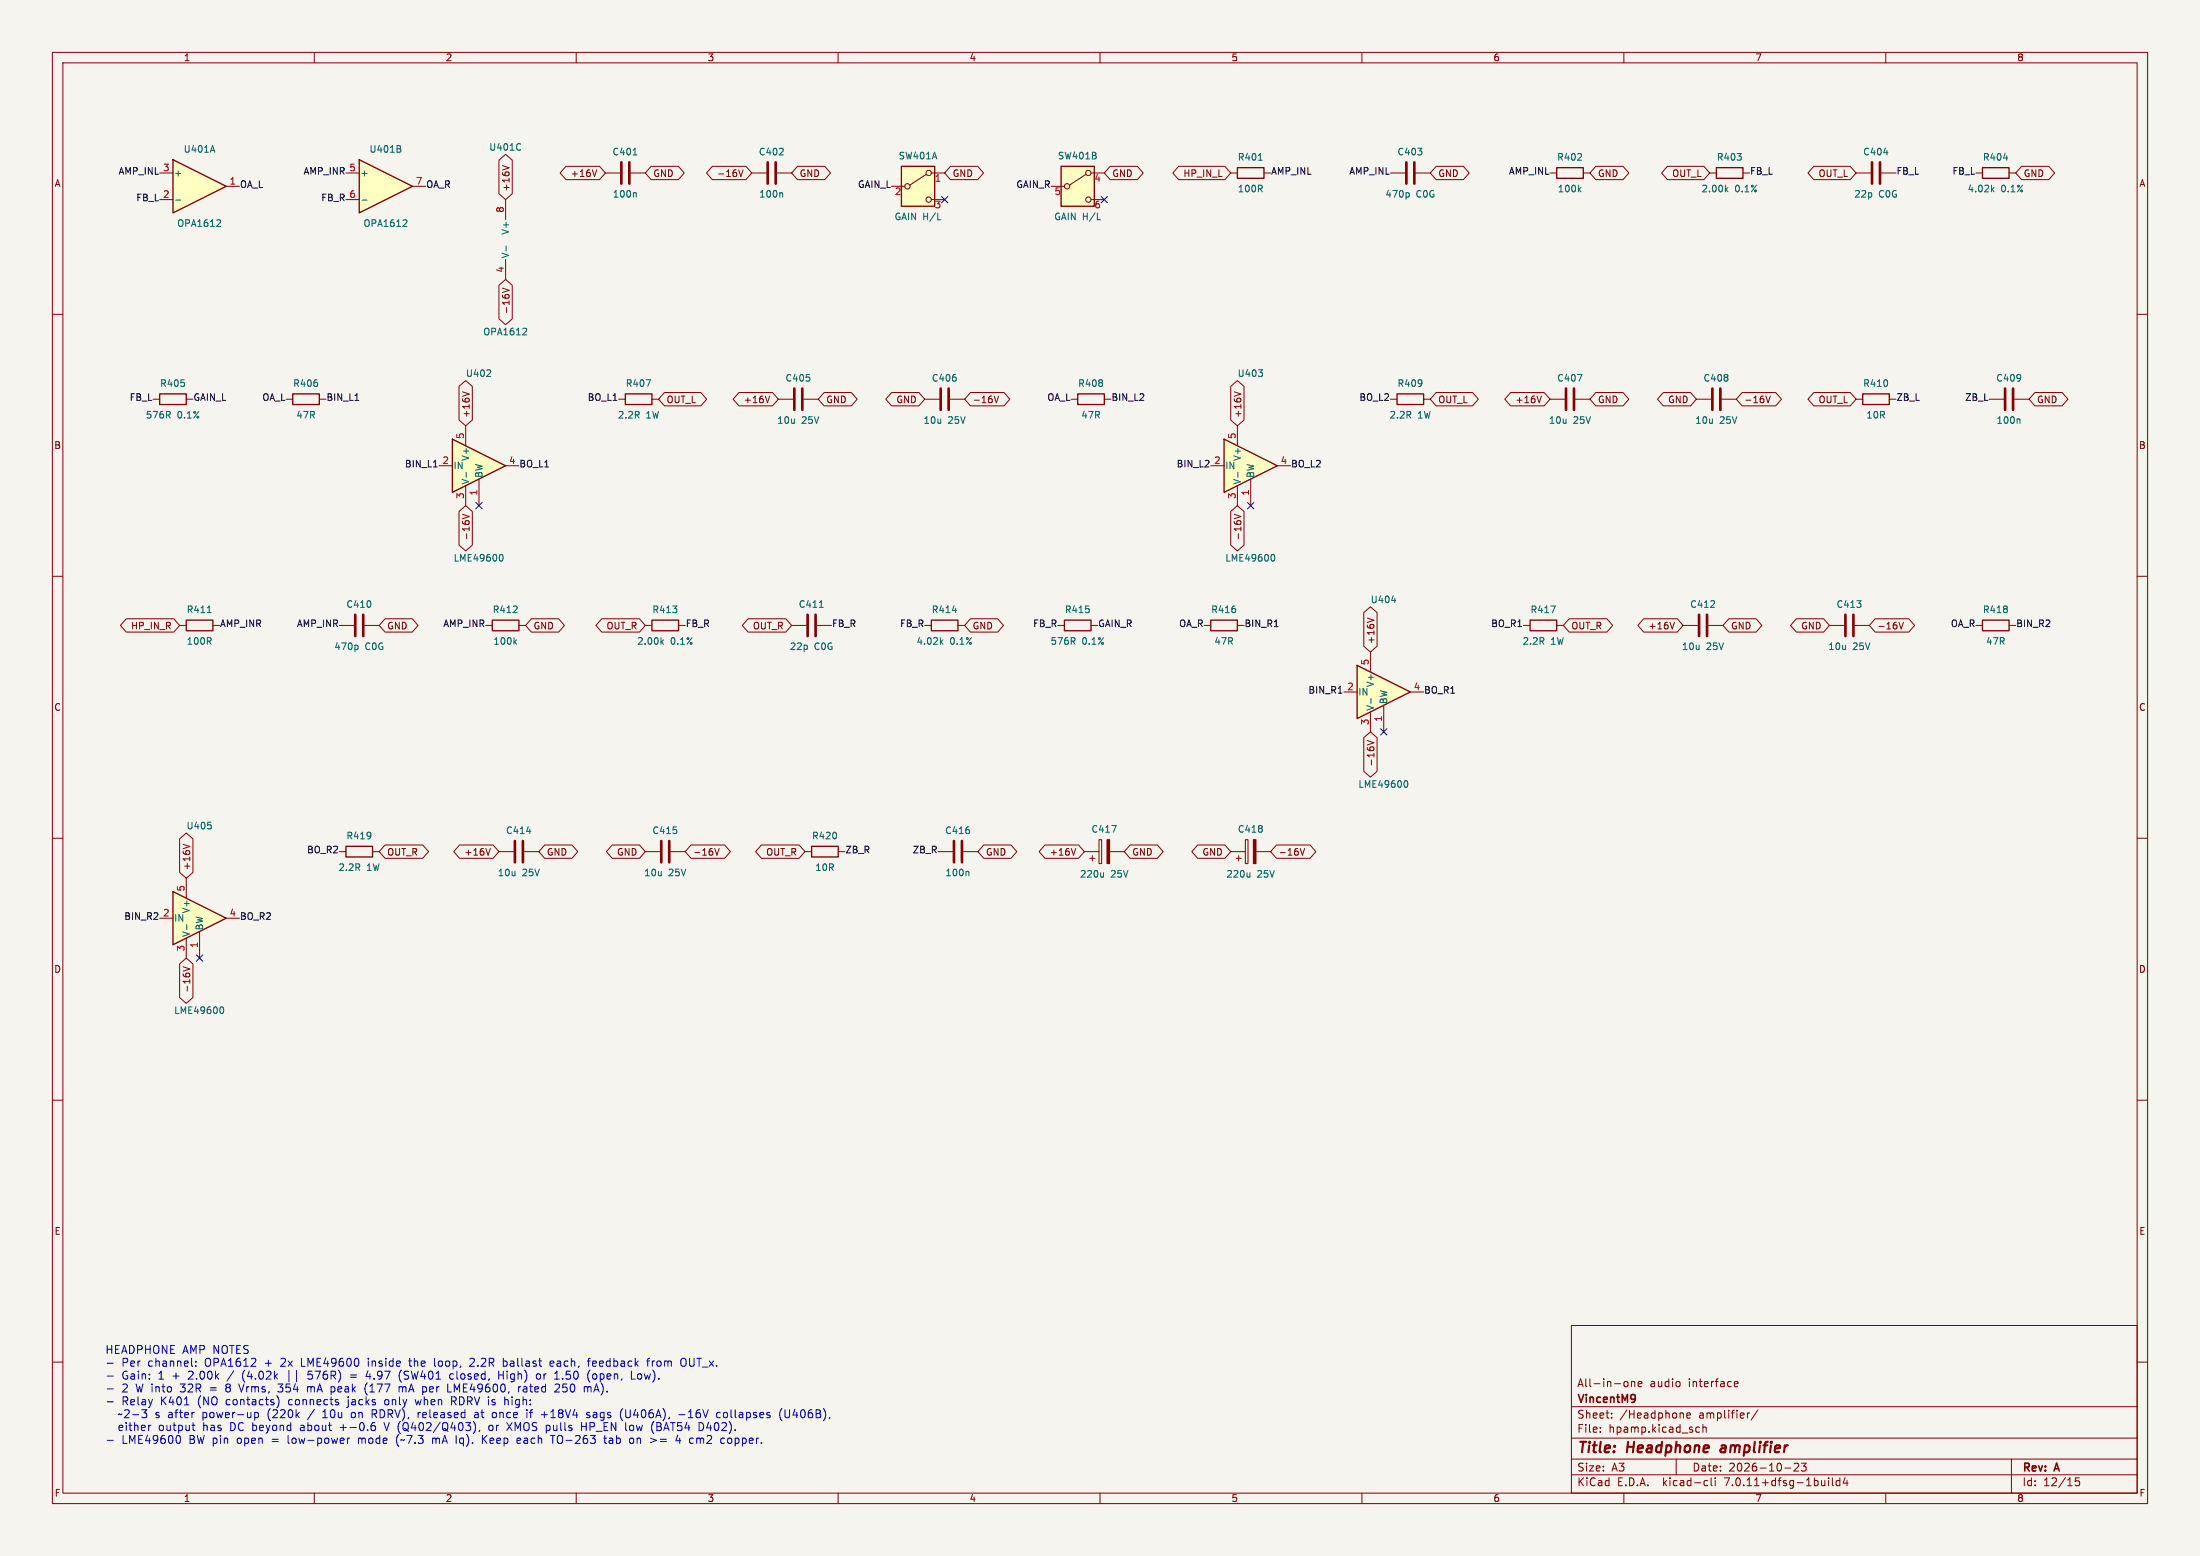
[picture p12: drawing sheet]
<svg xmlns="http://www.w3.org/2000/svg" width="420mm" height="297mm" viewBox="0 0 420 297" stroke-linecap="round" stroke-linejoin="round" font-family="sans-serif">
<path d="M0 0h420v297h-420z" fill="#f5f4ef" stroke="#f5f4ef" stroke-width=".19"/>
<g fill="none" stroke="#840000" stroke-width=".19">
<path d="M10 10h400v277h-400zM12 12h396v273h-396zM60 10v2M110 10v2M160 10v2M210 10v2M260 10v2M310 10v2M360 10v2M170.2 35.6h2.5M176.8 33.3l-3.1 2M177.8 33h2.5"/>
<path d="M177.8 38.1h2.5M200.7 35.6h2.5M207.3 33.3l-3.1 2M208.3 33h2.5M208.3 38.1h2.5M10 60h2M408 60h2M118.1 76.2h1.3M124.5 76.2h1.2M10 110h2M321.3 119.4h2.8M326.1 119.4h2.8"/>
<path d="M408 110h2M10 160h2M408 160h2M153.7 162.6h1.2M160 162.6h1.3M10 210h2M408 210h2M10 260h2M300 253h108v32h-108zM408 260h2M300 278.5h108M300 274.5h108"/>
<path d="M300 268.5h108M305.5 273.2v.2M305.5 272.5v.1M307.7 270.5v.2M307.7 269.8v.1M310.3 263.7l.4 .1 .1 .2-.1 .5-.4 .2M311.4 263.8l.3-.1 .3 .1 .1 .9M311.4 263.7v1M312.7 264.2l.7-.2v-.2l-.5-.1-.2 .2 .1 .7h.6M320 278.5v3M320.7 263.8v.7M321.2 269.7l.2 .2v.8"/>
<path d="M322 270.2l.7-.2v-.2l-.5-.1-.2 .2 .1 .7h.6M323.9 273.3h.5M323.9 272.5h.5M325.1 272.5l.2-.1 .4 .1v.9M325.1 271.9v1.5M331.1 264.2l.7-.2-.1-.2-.4-.1-.2 .2 .1 .7h.5M334 269.7l-.3 .1-.1 .2M335.6 269.1l-1.3 1.9M342.5 279.4l.6-.1 .2 .1 .1 .3-1 1.1h1M343.9 279.3h.9l-.5 .6 .4 .1v.6l-.2 .2-.6-.2M384 278.5v6.5M60 285v2"/>
<path d="M110 285v2M160 285v2M210 285v2M260 285v2M300 281.5h108M310 285v2M325.6 282.6l.4 .1M326 283.5l-.4 .1M326.7 282.1v1.3l.2 .2M327.4 282.1v.1M327.4 282.6v1M340.7 280.2h1.2"/>
<path d="M349.1 282.1v.1M349.1 282.6v1M349.8 282.1v1.3l.2 .2M351.2 282.7l-.4-.1-.3 .3 .2 .6h.5M351.2 282.1v1.5M352.2 282l-.3 1.1h.9M352.6 282.6v1M360 285v2M396.9 282.1h-.7v.7l.2-.1h.5l.1 .2-.1 .5-.2 .2-.5-.2"/>
<circle cx="173.2" cy="35.6" r=".51"/>
<circle cx="177.3" cy="38.1" r=".51"/>
<circle cx="177.3" cy="33" r=".51"/>
<circle cx="203.7" cy="35.6" r=".51"/>
<circle cx="207.8" cy="33" r=".51"/>
<circle cx="207.8" cy="38.1" r=".51"/>
</g>
<path d="M328.6 276.5l-.2 .4 .3 .3" fill="none" stroke="#840000" stroke-width=".4"/>
<path d="M312 266.3h.1a1.27 1.27 0 0 1-.1 1.2M312.2 266.8l-.2 .2" fill="none" stroke="#840000" stroke-width=".3"/>
<path d="M324.4 117.3v4.1M325.9 117.3v4.1" fill="none" stroke="#840000" stroke-width=".51"/>
<path d="M172.1 31.8h6.3v7.6h-6.3zM202.6 31.8h6.3v7.6h-6.3zM119.4 75.2h5.1v2h-5.1zM154.9 161.5h5.1v2.1h-5.1z" fill="none" stroke="#840000" stroke-width=".25"/>
<path d="M179 42h.6M209.5 42h.6M123.3 72.5h.9l-.6 1.3" fill="none" stroke="#006464" stroke-width=".19"/>
<g fill="#ffffc2" stroke="#ffffc2" stroke-width=".19">
<path d="M172.1 31.8h6.3v7.6h-6.3z"/>
<path d="M202.6 31.8h6.3v7.6h-6.3z"/>
</g>
<path d="M233.7 83.8l10.1 5.1-10.1 5.1z" fill="#ffffc2"/>
<path d="M266.7 75.2h5.1v2h-5.1zM233.7 83.8l10.1 5.1-10.1 5.1zM292.1 118.4h5.1v2h-5.1zM378.5 118.4h5v2h-5z" fill="none" stroke="#840000" stroke-width=".25"/>
<g fill="none" stroke="#840000" stroke-width=".19">
<path d="M354.3 33h2.8M359.2 33h2.7M265.4 76.2h1.3M271.8 76.2h1.2M231.1 88.9h2.6M236.2 81.3v3.8M236.2 92.7v3.8M238.8 91.4v5.1M243.8 88.9h2.6M290.8 119.4h1.3M297.2 119.4h1.2M349.2 119.4h2.8"/>
<path d="M354.1 119.4h2.8M377.2 119.4h1.3M383.5 119.4h1.3M95.2 162.6h2.8M100.1 162.6h2.8"/>
</g>
<path d="M359.6 29.1h.8M240.2 70.6h.8l-.4 .5M240.9 71.2v.5M236.3 90.1v1M242.8 105.9l.1-.1a.68 .68 0 0 1 .5 .7 .68 .68 0 0 1-.5 .6l-.1-.1M296.1 115.7h.8l-.5 1.2M100.5 158.7h.8" fill="none" stroke="#006464" stroke-width=".19"/>
<path d="M357.4 31v4.1M358.9 31v4.1M352.3 117.3v4.1M353.8 117.3v4.1M98.3 160.5v4.1M99.8 160.5v4.1" fill="none" stroke="#840000" stroke-width=".51"/>
<path d="M259.1 127l10.1 5.1-10.1 5.1z" fill="#ffffc2"/>
<path d="M236.2 32h5.1v2h-5.1zM297.2 32h5.1v2h-5.1zM327.7 32h5v2h-5zM378.5 32h5v2h-5zM30.5 75.2h5.1v2h-5.1zM55.9 75.2h5.1v2h-5.1zM205.7 75.2h5.1v2h-5.1zM355.6 75.2h5.1v2h-5.1zM35.6 118.4h5v2h-5zM231.1 118.4h5.1v2h-5.1zM259.1 127l10.1 5.1-10.1 5.1z" fill="none" stroke="#840000" stroke-width=".25"/>
<g fill="none" stroke="#840000" stroke-width=".19">
<path d="M234.9 33h1.3M241.3 33h1.3M265.4 33h2.8M270.3 33h2.7M295.9 33h1.3M302.3 33h1.2M326.4 33h1.3M332.7 33h1.3M377.2 33h1.3M383.5 33h1.3M29.2 76.2h1.3M35.6 76.2h1.2"/>
<path d="M54.6 76.2h1.3M61 76.2h1.2M204.5 76.2h1.2M210.8 76.2h1.3M295.9 76.2h2.8M300.7 76.2h2.8M323.8 76.2h2.8M328.7 76.2h2.8M354.3 76.2h1.3M360.7 76.2h1.2M379.7 76.2h2.8M384.6 76.2h2.7"/>
<path d="M34.3 119.4h1.3M40.6 119.4h1.3M229.9 119.4h1.2M236.2 119.4h1.3M256.5 132.1h2.6M261.6 124.5v3.8M261.6 135.9v3.8M264.2 134.6v5.1M269.2 132.1h2.6M207 162.6h2.8M208 163.8h1M208.5 163.3v1"/>
<path d="M209.8 160.3h.5v4.5h-.5zM211.8 162.6h2.8M234.9 162.6h2.8M236 163.8h1M236.5 163.3v1M237.7 160.3h.6v4.5h-.6zM239.8 162.6h2.8"/>
</g>
<g fill="none" stroke="#006464" stroke-width=".19">
<path d="M240.2 30.6h.8M268.8 36.8l.2 .2v.4l-.2 .2M301.4 36.1l.4 .5M301.8 35.8l-.5 .5M329.5 36.1l.4 .5M329.9 35.8l-.5 .5M380.3 36.1l.4 .5M380.7 35.8l-.5 .5M382.5 30.2h.8M301.1 71.5h.9l-.6 1.2M385.4 80l.2 .1v.7M39.6 116.9h.7"/>
<path d="M265.7 114.6h.8M261.7 133.3v1M212.2 157.6h.9l-.6 1.2M268.2 149.1l.1-.1a.68 .68 0 0 1 .5 .6 .68 .68 0 0 1-.5 .7l-.1-.1M210.7 166.6v.8M210.7 167.3l-.2 .1M238.6 166.6v.8M238.6 167.3l-.2 .1"/>
</g>
<path d="M268.5 31v4.1M270 31v4.1M299 74.2v4M300.5 74.2v4M326.9 74.2v4M328.4 74.2v4M382.8 74.2v4M384.3 74.2v4" fill="none" stroke="#840000" stroke-width=".51"/>
<g fill="#840000" stroke="#840000" stroke-width=".19">
<path d="M211.3 160.3h.5v4.5h-.5z"/>
<path d="M239.3 160.3h.5v4.5h-.5z"/>
</g>
<path d="M68.6 30.5l10.1 5.1-10.1 5z" fill="#ffffc2"/>
<path d="M68.6 30.5l10.1 5.1-10.1 5z" fill="none" stroke="#840000" stroke-width=".25"/>
<path d="M66 33h2.6M66 38.1h2.6M78.7 35.6h2.6" fill="none" stroke="#840000" stroke-width=".19"/>
<path d="M69.1 38.2h1M76.2 28.4l.3 .2v.3l-.2 .2M76.4 27.9l.1 .1-.1 .3M77.4 42l.3 .2-.1 .3-.7 .7h.8" fill="none" stroke="#006464" stroke-width=".19"/>
<path d="M33 30.5l10.2 5.1-10.2 5z" fill="#ffffc2"/>
<path d="M33 30.5l10.2 5.1-10.2 5zM94 118.4h5.1v2h-5.1z" fill="none" stroke="#840000" stroke-width=".25"/>
<g fill="none" stroke="#840000" stroke-width=".19">
<path d="M30.5 38.1h2.5M30.5 33h2.5M43.2 35.6h2.5M143.5 33h2.8M148.3 33h2.8M148.6 76.2h2.8M153.4 76.2h2.8M176.5 76.2h2.8M181.4 76.2h2.7M64.8 119.4h2.8M69.6 119.4h2.8M92.7 119.4h1.3"/>
<path d="M99.1 119.4h1.2"/>
</g>
<path d="M33.5 38.2h1M40.6 27.8l.4 1.3M149.2 36.8l.2 .2v.6M41.9 42l.2 .2v.3l-.8 .7h.8M68.1 123.1l.3 .3v.3l-.3 .3M98.2 122.5l.4 .5M98.6 122.1l-.5 .5" fill="none" stroke="#006464" stroke-width=".19"/>
<path d="M146.6 31v4.1M148.1 31v4.1M151.6 74.2v4M153.2 74.2v4M179.6 74.2v4M181.1 74.2v4M67.8 117.3v4.1M69.3 117.3v4.1" fill="none" stroke="#840000" stroke-width=".51"/>
<path d="M86.4 83.8l10.1 5.1-10.1 5.1z" fill="#ffffc2"/>
<path d="M86.4 83.8l10.1 5.1-10.1 5.1zM124.5 118.4h5v2h-5zM177.8 118.4h5.1v2h-5.1zM203.2 118.4h5.1v2h-5.1zM66 161.5h5.1v2.1h-5.1z" fill="none" stroke="#840000" stroke-width=".25"/>
<g fill="none" stroke="#840000" stroke-width=".19">
<path d="M96.5 38.1v3.8M115.6 33h2.8M120.4 33h2.8M96.5 49.5v3.8M83.8 88.9h2.6M88.9 81.3v3.8M88.9 92.7v3.8M91.4 91.4v5.1M96.5 88.9h2.6M123.2 119.4h1.3M129.5 119.4h1.3M151.1 119.4h2.8"/>
<path d="M156 119.4h2.7M176.5 119.4h1.3M182.9 119.4h1.2M201.9 119.4h1.3M208.3 119.4h1.2M64.8 162.6h1.2M71.1 162.6h1.3M123.2 162.6h2.8M128 162.6h2.8M179.1 162.6h2.8M183.9 162.6h2.8"/>
</g>
<g fill="none" stroke="#006464" stroke-width=".19">
<path d="M99.3 27.5h.1M99.4 28.6h-.1M120.9 29.6h.7M121.3 36.8l.2 .2v.6M96.6 46.9v1M92.9 71.9h.8M93.6 70.7v.4M100.3 62.6l.2 .3v.3l-.7 .7h.7M89 90.1v1M95.5 105.9l.1-.1a.68 .68 0 0 1 .5 .7 .68 .68 0 0 1-.5 .6l-.1-.1M156.4 115.9h.7M181.8 116.5h.8"/>
<path d="M126.3 122.5l.4 .5M126.7 122.1l-.5 .5M179.6 122.5l.4 .5M180 122.1l-.5 .5M184.8 166.3l.2 .2v.7"/>
</g>
<path d="M118.6 31v4.1M120.1 31v4.1M154.2 117.3v4.1M155.7 117.3v4.1M126.2 160.5v4.1M127.8 160.5v4.1M182.1 160.5v4.1M183.6 160.5v4.1" fill="none" stroke="#840000" stroke-width=".51"/>
<path d="M33 170.2l10.2 5.1-10.2 5z" fill="#ffffc2"/>
<path d="M33 170.2l10.2 5.1-10.2 5z" fill="none" stroke="#840000" stroke-width=".25"/>
<g fill="none" stroke="#840000" stroke-width=".19">
<path d="M95.2 30.6l1.3-1.1 1.3 1.1v6.4l-1.3 1.1-1.3-1.1zM95.9 31.6l1.3 .4M108 31.8h6.5l1.1 1.2-1.1 1.3h-6.5l-1.1-1.3zM113.9 32.4l-.4 1.3M124.3 31.8h5.2l1.1 1.2-1.1 1.3h-5.2l-1.1-1.3zM136 31.8h6.4l1.1 1.2-1.1 1.3h-6.4l-1.1-1.3zM141 32.4l.4 1.3 .5-1.3M152.2 31.8h5.2l1.2 1.2-1.2 1.3h-5.2l-1.1-1.3zM181.5 31.8h5.2l1.1 1.2-1.1 1.3h-5.2l-1.2-1.3zM211.9 31.8h5.2l1.1 1.2-1.1 1.3h-5.2l-1.1-1.3zM225 31.8h8.8l1.1 1.2-1.1 1.3h-8.8l-1.1-1.3zM274.2 31.8h5.2l1.1 1.2-1.1 1.3h-5.2l-1.2-1.3z"/>
<path d="M304.6 31.8h5.2l1.2 1.2-1.2 1.3h-5.2l-1.1-1.3zM318.3 31.8h7l1.1 1.2-1.1 1.3h-7l-1.1-1.3zM346.3 31.8h6.9l1.1 1.2-1.1 1.3h-6.9l-1.2-1.3zM385.9 31.8h5.2l1.1 1.2-1.1 1.3h-5.2l-1.1-1.3zM95.2 54.5l1.3-1.2 1.3 1.2v6.4l-1.3 1.1-1.3-1.1zM95.9 55l1.3 .4-1.3 .4M87.6 73.8l1.3-1.2 1.3 1.2v6.4l-1.3 1.1-1.3-1.1zM88.3 74.8l1.3 .4M126.8 74.9h7l1.1 1.3-1.1 1.3h-7l-1.1-1.3zM141.1 74.9h6.4l1.1 1.3-1.1 1.3h-6.4l-1.1-1.3zM146.9 75.6l-.4 1.3M157.3 74.9h5.2l1.1 1.3-1.1 1.3h-5.2l-1.1-1.3z"/>
<path d="M170.2 74.9h5.2l1.1 1.3-1.1 1.3h-5.2l-1.1-1.3zM185.3 74.9h6.4l1.1 1.3-1.1 1.3h-6.4l-1.2-1.3zM189.8 75.6l.4 1.3 .4-1.3M234.9 73.8l1.3-1.2 1.3 1.2v6.4l-1.3 1.1-1.3-1.1zM235.6 74.8l1.3 .4M274.2 74.9h6.9l1.1 1.3-1.1 1.3h-6.9l-1.2-1.3zM288.4 74.9h6.4l1.1 1.3-1.1 1.3h-6.4l-1.1-1.3zM294.3 75.6l-.5 1.3M304.6 74.9h5.2l1.2 1.3-1.2 1.3h-5.2l-1.1-1.3zM317.5 74.9h5.2l1.1 1.3-1.1 1.3h-5.2l-1.1-1.3zM332.6 74.9h6.4l1.1 1.3-1.1 1.3h-6.4l-1.1-1.3zM337.1 75.6l.4 1.3 .5-1.3"/>
<path d="M346.3 74.9h6.9l1.1 1.3-1.1 1.3h-6.9l-1.2-1.3zM388.5 74.9h5.2l1.1 1.3-1.1 1.3h-5.2l-1.2-1.3zM87.6 97.6l1.3-1.1 1.3 1.1v6.4l-1.3 1.2-1.3-1.2zM88.3 98.2l1.3 .4-1.3 .4M234.9 97.6l1.3-1.1 1.3 1.1v6.4l-1.3 1.2-1.3-1.2zM235.6 98.2l1.3 .4-1.3 .4M24.1 118.1h9.1l1.1 1.3-1.1 1.3h-9.1l-1.1-1.3zM73.5 118.1h5.2l1.1 1.3-1.1 1.3h-5.2l-1.1-1.3zM101.4 118.1h5.2l1.2 1.3-1.2 1.3h-5.2l-1.1-1.3zM114.9 118.1h7.2l1.1 1.3-1.1 1.3h-7.2l-1.1-1.3zM142.8 118.1h7.2l1.1 1.3-1.1 1.3h-7.2l-1.1-1.3zM185.3 118.1h5.2l1.1 1.3-1.1 1.3h-5.2l-1.2-1.3z"/>
<path d="M260.3 116.9l1.3-1.1 1.3 1.1v6.4l-1.3 1.2-1.3-1.2zM261 118l1.3 .4M299.6 118.1h7.2l1.1 1.3-1.1 1.3h-7.2l-1.2-1.3zM313.8 118.1h6.4l1.1 1.3-1.1 1.3h-6.4l-1.1-1.3zM319.7 118.8l-.5 1.3M330 118.1h5.2l1.2 1.3-1.2 1.3h-5.2l-1.1-1.3zM342.9 118.1h5.2l1.1 1.3-1.1 1.3h-5.2l-1.1-1.3zM358 118.1h6.4l1.1 1.3-1.1 1.3h-6.4l-1.1-1.3zM362.5 118.8l.4 1.3 .5-1.3M260.3 140.8l1.3-1.1 1.3 1.1v6.4l-1.3 1.1-1.3-1.1zM261 141.3l1.3 .5-1.3 .4M30.5 175.3h2.5"/>
<path d="M34.3 160.1l1.3-1.1 1.2 1.1v6.4l-1.2 1.1-1.3-1.1zM35 161.2l1.2 .4M35.6 167.6v3.9M35.6 179.1v3.8M38.1 177.8v5.1M43.2 175.3h2.5M73.5 161.3h7.2l1.1 1.3-1.1 1.2h-7.2l-1.1-1.2zM87.7 161.3h6.4l1.1 1.3-1.1 1.2h-6.4l-1.1-1.2zM93.6 162l-.4 1.2M104 161.3h5.2l1.1 1.3-1.1 1.2h-5.2l-1.1-1.2zM116.9 161.3h5.2l1.1 1.3-1.1 1.2h-5.2l-1.1-1.2zM131.9 161.3h6.4l1.1 1.3-1.1 1.2h-6.4l-1.1-1.2z"/>
<path d="M136.5 162l.4 1.2 .4-1.2M145.4 161.3h7.2l1.1 1.3-1.1 1.2h-7.2l-1.2-1.2zM187.8 161.3h5.2l1.1 1.3-1.1 1.2h-5.2l-1.1-1.2zM199.5 161.3h6.4l1.1 1.3-1.1 1.2h-6.4l-1.1-1.2zM205.4 162l-.5 1.2M215.7 161.3h5.2l1.2 1.3-1.2 1.2h-5.2l-1.1-1.2zM228.6 161.3h5.2l1.1 1.3-1.1 1.2h-5.2l-1.1-1.2zM243.7 161.3h6.4l1.1 1.3-1.1 1.2h-6.4l-1.1-1.2zM248.2 162l.4 1.2 .5-1.2M34.3 184l1.3-1.1 1.2 1.1v6.4l-1.2 1.1-1.3-1.1zM35 184.5l1.2 .5-1.2 .4"/>
</g>
<path d="M40.3 157.6v.5M35.7 176.5v1M42.2 192.3l.1-.1a.68 .68 0 0 1 .4 .6 .68 .68 0 0 1-.4 .7l-.1-.1" fill="none" stroke="#006464" stroke-width=".19"/>
<path d="M67.8 76.4h.7M82.8 89.1h.7M243.3 119.6h.7M255.5 132.3h.7" fill="none" stroke="#0f0f0f" stroke-width=".19"/>
<g fill="none" stroke="#0000c2" stroke-width=".19">
<path d="M37.4 259.8v.2M70.3 259.3v.1M70.3 259.8v1M78 259.8h.6M78.2 259.3l.1 1.4M82.9 259.3v1.3l.3 .2M90.3 259.3l-.6 .1M90.5 259.9l-.9 .9h1M96.1 259.8h.4l.2 .1M96.1 259.3v1.5M112.1 259.8h.6M112.7 259.3l-.4 .2v1.3"/>
<path d="M113.2 259.8v.9M123.4 259.8h.6M124 259.3l-.3 .2v1.3M124.5 259.8v1M124.7 259.8l-.2 .3M130 259.5a.51 .51 0 0 1 .6-.2 .51 .51 0 0 1 .4 .5v.5a.51 .51 0 0 1-.4 .5 .51 .51 0 0 1-.6-.2M20.5 260.2h1.1M20.5 262.7h1.1M20.5 265.1h1.1M20.5 267.6h1.1M20.5 274.9h1.1M27.9 269.7l.1 .3-.1 .5-.6 .1"/>
<path d="M28.7 272h.1M34.5 274.6l-.1 .6-.3 .3M35.2 268.2h.9M36.6 272h.6M36.9 273l.3 .1M37.4 260.6v.2M45.6 264.2l.5 1.5M48.6 269.6v1.5M49.2 269.7l.1 .2v.6l-.2 .1-.5-.1M52.8 266.4a1.75 1.75 0 0 1 0 2.3M53 264.2h1M53 265.6l.7 .1"/>
<path d="M57.4 272.6v.4M58.7 264.7v1M58.8 263.1l.2 .1M58.9 261.7l-.1 .7 .2-.1M59.1 264.7l-.4 .1M60 269l-1.3 2M61.6 270.6h.9M61.9 269.3l-.3 .2M64.6 267.7v.4M64.9 272.5h1.2M66.3 274.5v1M66.8 274.5l-.3 .1-.2 .2"/>
<path d="M66.9 262.4h1.2M66.9 262.9h1.2M67.2 269.7l-.1 .6 .1 .2 .4 .1M70.1 264a1.75 1.75 0 0 0 0 2.3M70.2 261.6l-.3 1.1h.9M71 269.1v1.5M71 269.9h.6M71.1 272.1l.5 .1 .1 .2-.1 .5-.5 .2M71.3 271.5h.3M71.4 269.9l.5 .7M73.3 271.5l.5 1.6M73.5 267.3v.7"/>
<path d="M75.8 274.4l-.1 .7 .2 .7M76.2 264.7v1M76.2 264.8l.4-.1 .3 .2M76.3 261.9a1.78 1.78 0 0 0 .3 1.9M76.9 264.9v.8M76.9 264.8v.1M79.2 267.1l.3 1.1M80.3 269.6l-.3 .1M82.6 274.5v1M82.7 274.6h-.1M85.5 265.7h.7M86 262.3l-.2 .2 .1 .6 .2 .1h.5"/>
<path d="M86.2 267.4h.6M86.8 266.6h-.6v1.6M90.6 271.6l.2 .7-.2 1.1M90.6 269.7h.6l.1 .9M91.3 270h-.5a.3 .3 0 0 0-.2 .3 .3 .3 0 0 0 .2 .3l.5-.1M91.6 273l-.2 .3M92.1 274v1.5M92.3 274.6l.7 .9M93 274l-.9 .9M94 272.1l-.4-.1-.3 .3 .1 .6 .2 .2 .4-.1M94.3 269.6l.3 .1 .2 .2-.1 .6-.4 .1M95.2 262.4h.9"/>
<path d="M95.2 261.7v1.5M96.1 261.7v1.5M96.6 267.1l-.2 .1M96.7 260.6l-.2 .2-.4-.1M96.7 271.5l1.1 1.6M96.8 267.1l.2 .3M97.8 271.5l-1.1 1.6M99 264.7v1M99.1 264.8l-.1 .2M99.3 275.4l-.4 .1M99.3 274.6l.1 .3-.7 .1M100.4 265.1h-.3a.3 .3 0 0 0-.3 .3 .3 .3 0 0 0 .3 .3h.3"/>
<path d="M101.3 269.3v1.3M102.4 262.5l.3-.3 .3 .1 .2 .2-.2 .7h-.3l-.3-.2M103.3 270h1.2M105 260.3l.7-.2v-.3h-.5l-.2 .2 .1 .7h.6M105.5 274v1.5M106.3 261.7v1.5M106.7 264.3v.5l-.8 .9h.9M111 271.5v1.6M111 272.3h.9M111.9 271.5v1.6M112 269.9l.6 .4-.2 .3-.4-.1M112.2 264.9l.2-.2 .4 .1v.9"/>
<path d="M112.6 263.8h.1M112.6 269.7l-.4-.1-.2 .2M112.6 261.5v.1M113.4 270a.3 .3 0 0 0-.2 .3 .3 .3 0 0 0 .2 .3M113.4 269.6l-.1 .1M113.6 262.2l-.3 .1-.2 .2 .1 .6 .4 .1M113.9 260.1l-.8 .2M115.2 274.5h.6M115.5 274v1.3l.3 .2M116.5 274.5l-.2 .1M116.5 274.9a.3 .3 0 0 0-.3 .3 .3 .3 0 0 0 .3 .3M118.9 268.9l-.2 .3"/>
<path d="M119.5 269.1v1.2l.2 .3h.3M120.3 273l.4 .1M120.5 263.2h.8M120.7 274.5l.3 .3v.4l-.3 .3M122.2 262.2l-.4 .1-.1 .2 .1 .6 .4 .1M124.2 274.5l1.1 .4-1.1 .5M125.4 271.5v1.6h.6M125.4 272.3h.5M129.4 273.9l-.4 1.1h1M129.6 270h1.2M129.8 274.5v1M133.1 274.6h-.1"/>
<path d="M134.2 271.8l.1 .4-.1 .6M135.3 271.5l-.4 1.1h1M136.9 270.5h.6M136.9 269.7h.6M138.8 269.7l-.4-.1-.3 .3 .1 .6 .2 .1 .4-.1M139 274.6l-.1 .2 .1 .6 .2 .1 .4-.1M149.3 268.9a1.75 1.75 0 0 0 0 2.3M149.9 269.1v1.2l.2 .3h.3l.3-.3v-1.2"/>
</g>
<path d="M179.7 37.5l1.2 1.2M180.9 37.5l-1.2 1.2M210.2 37.5l1.2 1.2M211.4 37.5l-1.2 1.2M90.8 95.9l1.2 1.2M92 95.9l-1.2 1.2M238.2 95.9l1.2 1.2M239.4 95.9l-1.2 1.2M263.6 139.1l1.2 1.2M264.8 139.1l-1.2 1.2M37.5 182.3l1.2 1.2M38.7 182.3l-1.2 1.2" fill="none" stroke="#000084" stroke-width=".19"/>
<g font-size="2.8" fill="#840000">
<text x="301" y="277.9">Title:</text>
<text x="310.6" y="277.9">Headphone</text>
<text x="329.4" y="277.9">amplifier</text>
</g>
<g font-size="2.1" fill="#0000c2">
<text x="20" y="258.7">HEADPHONE AMP NOTES</text>
<text x="23.2" y="261.2">Per</text>
<text x="23.2" y="263.6">Gain:</text>
<text x="28.3" y="261.2">channel:</text>
<text x="30.2" y="263.6">1</text>
<text x="33" y="263.6">+</text>
<text x="36.2" y="263.6">2.00k</text>
<text x="39.3" y="261.2">OPA1612</text>
<text x="43.8" y="263.6">/</text>
<text x="46.7" y="263.6">(4.02k</text>
<text x="50.8" y="261.2">+</text>
<text x="54" y="261.2">2x</text>
<text x="55.4" y="263.6">||</text>
<text x="58" y="261.2">LME49600</text>
<text x="59.6" y="263.6">576R)</text>
<text x="70.9" y="261.2">inside</text>
<text x="71" y="263.6">4.97</text>
<text x="77.4" y="263.6">(SW401</text>
<text x="79" y="261.2">the</text>
<text x="83.9" y="261.2">loop,</text>
<text x="87.3" y="263.6">closed,</text>
<text x="90.8" y="261.2">2.2R</text>
<text x="96.7" y="263.6">High)</text>
<text x="97.3" y="261.2">ballast</text>
<text x="104.1" y="263.6">or</text>
<text x="106.4" y="261.2">each,</text>
<text x="107.8" y="263.6">1.50</text>
<text x="113.9" y="261.2">feedback</text>
<text x="114.2" y="263.6">(open,</text>
<text x="122.7" y="263.6">Low).</text>
<text x="125.3" y="261.2">from</text>
<text x="131.9" y="261.2">OUT_x.</text>
<text x="23.2" y="266.1">2</text>
<text x="23.2" y="268.5">Relay</text>
<text x="26" y="266.1">W into</text>
<text x="30.7" y="268.5">K401</text>
<text x="34.7" y="266.1">32R</text>
<text x="37.9" y="268.5">(NO</text>
<text x="40.4" y="266.1">=</text>
<text x="43.4" y="268.5">contacts)</text>
<text x="43.6" y="266.1">8</text>
<text x="46.4" y="266.1">Vrms,</text>
<text x="53.9" y="266.1">354</text>
<text x="55.5" y="268.5">connects</text>
<text x="59.6" y="266.1">mA peak</text>
<text x="66.9" y="268.5">jacks</text>
<text x="70.9" y="266.1">(177</text>
<text x="74.1" y="268.5">only</text>
<text x="77.6" y="266.1">mA per</text>
<text x="80.1" y="268.5">when</text>
<text x="87.1" y="268.5">RDRV is</text>
<text x="87.2" y="266.1">LME49600,</text>
<text x="97.6" y="268.5">high:</text>
<text x="100.8" y="266.1">rated</text>
<text x="108" y="266.1">250</text>
<text x="113.7" y="266.1">mA).</text>
<text x="22.6" y="271">~2-3</text>
<text x="22.6" y="273.5">either</text>
<text x="23.2" y="275.9">LME49600</text>
<text x="29.8" y="271">s</text>
<text x="30.5" y="273.5">output</text>
<text x="32.4" y="271">after</text>
<text x="36.1" y="275.9">BW pin</text>
<text x="39" y="273.5">has</text>
<text x="39" y="271">power-up</text>
<text x="44.3" y="273.5">DC beyond</text>
<text x="45.5" y="275.9">open</text>
<text x="51.6" y="271">(220k</text>
<text x="52.3" y="275.9">=</text>
<text x="55.5" y="275.9">low-power</text>
<text x="58" y="273.5">about</text>
<text x="62.4" y="271">10u</text>
<text x="65.7" y="273.5">+-0.6</text>
<text x="68" y="271">on</text>
<text x="69" y="275.9">mode</text>
<text x="72.1" y="271">RDRV),</text>
<text x="74.4" y="273.5">V (Q402/Q403),</text>
<text x="76.4" y="275.9">(~7.3</text>
<text x="81" y="271">released</text>
<text x="83.5" y="275.9">mA Iq).</text>
<text x="92" y="271">at</text>
<text x="93.3" y="275.9">Keep</text>
<text x="94.6" y="273.5">or</text>
<text x="95.6" y="271">once</text>
<text x="98.2" y="273.5">XMOS pulls</text>
<text x="100.1" y="275.9">each</text>
<text x="102.3" y="271">if</text>
<text x="105.2" y="271">+18V4</text>
<text x="106.8" y="275.9">TO-263</text>
<text x="112.7" y="273.5">HP_EN</text>
<text x="114" y="271">sags</text>
<text x="117.1" y="275.9">tab</text>
<text x="120.6" y="271">(U406A),</text>
<text x="121.3" y="273.5">low</text>
<text x="122.1" y="275.9">on</text>
<text x="126.1" y="275.9">&gt;=</text>
<text x="126.4" y="273.5">(BAT54</text>
<text x="131.2" y="275.9">4</text>
<text x="131.9" y="271">-16V</text>
<text x="134" y="275.9">cm2</text>
<text x="135.6" y="273.5">D402).</text>
<text x="139.3" y="271">collapses</text>
<text x="140.1" y="275.9">copper.</text>
<text x="151.4" y="271">(U406B),</text>
</g>
<g font-size="2.1" fill="#840000">
<text x="301" y="268.2">VincentM9</text>
<text x="301" y="265">All-in-one</text>
<text x="314.9" y="265">audio</text>
<text x="322.4" y="265">interface</text>
<text x="301" y="273.7">File:</text>
<text x="301" y="271">Sheet:</text>
<text x="307.1" y="273.7">hpamp.kicad_sch</text>
<text x="309.2" y="271">/Headphone</text>
<text x="324.4" y="271">amplifier/</text>
<text x="301" y="281.1">Size:</text>
<text x="307.6" y="281.1">A3</text>
<text x="323" y="281.1">Date:</text>
<text x="330" y="281.1">2026-10-23</text>
<text x="386" y="281.3">Rev:</text>
<text x="392.4" y="281.3">A</text>
<text x="301" y="283.9">KiCad</text>
<text x="308.7" y="283.9">E.D.A.</text>
<text x="317.6" y="283.9">kicad-cli</text>
<text x="329.5" y="283.9">7.0.11+dfsg-1build4</text>
<text x="386" y="283.9">Id:</text>
<text x="390.1" y="283.9">12/15</text>
</g>
<g font-size="1.8" fill="#840000">
<text x="35" y="11.9">1</text>
<text x="85" y="11.9">2</text>
<text x="135" y="11.9">3</text>
<text x="185" y="11.9">4</text>
<text x="235" y="11.9">5</text>
<text x="285" y="11.9">6</text>
<text x="335" y="11.9">7</text>
<text x="385" y="11.9">8</text>
<text x="10.3" y="35.9">A</text>
<text x="108.9" y="34">+16V</text>
<text x="124.6" y="34">GND</text>
<text x="136.8" y="34">-16V</text>
<text x="152.6" y="34">GND</text>
<text x="181.8" y="34">GND</text>
<text x="212.2" y="34">GND</text>
<text x="225.8" y="34">HP_IN_L</text>
<text x="274.5" y="34">GND</text>
<text x="305" y="34">GND</text>
<text x="319.1" y="34">OUT_L</text>
<text x="347.1" y="34">OUT_L</text>
<text x="386.2" y="34">GND</text>
<text x="408.3" y="35.9">A</text>
<text x="97.5" y="36.7" transform="rotate(-90 97.5 36.7)">+16V</text>
<text x="97.5" y="60.1" transform="rotate(-90 97.5 60.1)">-16V</text>
<text x="127.2" y="77.2">OUT_L</text>
<text x="141.9" y="77.2">+16V</text>
<text x="157.6" y="77.2">GND</text>
<text x="171" y="77.2">GND</text>
<text x="185.6" y="77.2">-16V</text>
<text x="274.5" y="77.2">OUT_L</text>
<text x="289.2" y="77.2">+16V</text>
<text x="305" y="77.2">GND</text>
<text x="318.3" y="77.2">GND</text>
<text x="332.9" y="77.2">-16V</text>
<text x="347.1" y="77.2">OUT_L</text>
<text x="388.8" y="77.2">GND</text>
<text x="89.9" y="79.9" transform="rotate(-90 89.9 79.9)">+16V</text>
<text x="237.2" y="79.9" transform="rotate(-90 237.2 79.9)">+16V</text>
<text x="10.3" y="85.9">B</text>
<text x="408.2" y="85.9">B</text>
<text x="89.9" y="103.2" transform="rotate(-90 89.9 103.2)">-16V</text>
<text x="237.2" y="103.2" transform="rotate(-90 237.2 103.2)">-16V</text>
<text x="24.9" y="120.3">HP_IN_R</text>
<text x="73.8" y="120.3">GND</text>
<text x="101.8" y="120.3">GND</text>
<text x="115.7" y="120.3">OUT_R</text>
<text x="143.6" y="120.3">OUT_R</text>
<text x="185.6" y="120.3">GND</text>
<text x="262.6" y="123" transform="rotate(-90 262.6 123)">+16V</text>
<text x="299.9" y="120.3">OUT_R</text>
<text x="314.6" y="120.3">+16V</text>
<text x="330.4" y="120.3">GND</text>
<text x="343.7" y="120.3">GND</text>
<text x="358.3" y="120.3">-16V</text>
<text x="10.3" y="135.9">C</text>
<text x="408.2" y="135.9">C</text>
<text x="262.6" y="146.4" transform="rotate(-90 262.6 146.4)">-16V</text>
<text x="36.5" y="166.2" transform="rotate(-90 36.5 166.2)">+16V</text>
<text x="73.8" y="163.5">OUT_R</text>
<text x="88.5" y="163.5">+16V</text>
<text x="104.3" y="163.5">GND</text>
<text x="117.7" y="163.5">GND</text>
<text x="132.2" y="163.5">-16V</text>
<text x="146.2" y="163.5">OUT_R</text>
<text x="188.1" y="163.5">GND</text>
<text x="200.3" y="163.5">+16V</text>
<text x="216.1" y="163.5">GND</text>
<text x="229.4" y="163.5">GND</text>
<text x="244" y="163.5">-16V</text>
<text x="10.3" y="185.9">D</text>
<text x="408.2" y="185.9">D</text>
<text x="36.5" y="189.6" transform="rotate(-90 36.5 189.6)">-16V</text>
<text x="10.3" y="235.9">E</text>
<text x="408.3" y="235.9">E</text>
<text x="10.3" y="285.9">F</text>
<text x="35" y="286.9">1</text>
<text x="85" y="286.9">2</text>
<text x="135" y="286.9">3</text>
<text x="185" y="286.9">4</text>
<text x="235" y="286.9">5</text>
<text x="285" y="286.9">6</text>
<text x="335" y="286.9">7</text>
<text x="385" y="286.9">8</text>
<text x="408.3" y="285.9">F</text>
</g>
<g font-size="1.8" fill="#006464">
<text x="35" y="29.3">U401A</text>
<text x="70.4" y="29.3">U401B</text>
<text x="93.3" y="29">U401C</text>
<text x="116.8" y="29.9">C401</text>
<text x="144.8" y="29.9">C402</text>
<text x="266.7" y="29.9">C403</text>
<text x="355.6" y="29.9">C404</text>
<text x="33.1" y="33.9">+</text>
<text x="68.7" y="33.9">+</text>
<text x="171.5" y="30.6">SW401A</text>
<text x="201.9" y="30.6">SW401B</text>
<text x="236.2" y="30.9">R401</text>
<text x="297.2" y="30.9">R402</text>
<text x="327.6" y="30.9">R403</text>
<text x="378.4" y="30.9">R404</text>
<text x="116.9" y="37.9">100n</text>
<text x="144.8" y="37.9">100n</text>
<text x="236.2" y="36.9">100R</text>
<text x="264.4" y="37.9">470p</text>
<text x="270.3" y="37.9">C0G</text>
<text x="297.3" y="36.9">100k</text>
<text x="324.7" y="36.9">2.00k</text>
<text x="331.2" y="36.9">0.1%</text>
<text x="353.9" y="37.9">22p</text>
<text x="358.6" y="37.9">C0G</text>
<text x="375.5" y="36.9">4.02k</text>
<text x="382" y="36.9">0.1%</text>
<text x="33.7" y="43.5">OPA1612</text>
<text x="69.3" y="43.5">OPA1612</text>
<text x="97.4" y="44.9" transform="rotate(-90 97.4 44.9)">V+</text>
<text x="170.7" y="42.2">GAIN H/L</text>
<text x="201.2" y="42.2">GAIN H/L</text>
<text x="97.4" y="49.4" transform="rotate(-90 97.4 49.4)">V-</text>
<text x="92.2" y="64.2">OPA1612</text>
<text x="30.5" y="74">R405</text>
<text x="55.9" y="74">R406</text>
<text x="88.9" y="72.1">U402</text>
<text x="119.4" y="74">R407</text>
<text x="149.8" y="73">C405</text>
<text x="177.8" y="73">C406</text>
<text x="205.7" y="74">R408</text>
<text x="236.2" y="72.1">U403</text>
<text x="266.7" y="74">R409</text>
<text x="297.2" y="73">C407</text>
<text x="325.1" y="73">C408</text>
<text x="355.6" y="74">R410</text>
<text x="381" y="73">C409</text>
<text x="27.7" y="80.1">576R</text>
<text x="33.8" y="80.1">0.1%</text>
<text x="56.5" y="80.1">47R</text>
<text x="117.9" y="80.1">2.2R</text>
<text x="123.3" y="80.1">1W</text>
<text x="148.3" y="81.1">10u</text>
<text x="153" y="81.1">25V</text>
<text x="176.2" y="81.1">10u</text>
<text x="181" y="81.1">25V</text>
<text x="206.3" y="80.1">47R</text>
<text x="265.2" y="80.1">2.2R</text>
<text x="270.6" y="80.1">1W</text>
<text x="295.6" y="81.1">10u</text>
<text x="300.3" y="81.1">25V</text>
<text x="323.5" y="81.1">10u</text>
<text x="328.3" y="81.1">25V</text>
<text x="356.2" y="80.1">10R</text>
<text x="381" y="81.1">100n</text>
<text x="86.5" y="89.8">IN</text>
<text x="89.8" y="88.1" transform="rotate(-90 89.8 88.1)">V+</text>
<text x="233.8" y="89.8">IN</text>
<text x="237.1" y="88.1" transform="rotate(-90 237.1 88.1)">V+</text>
<text x="89.8" y="92.6" transform="rotate(-90 89.8 92.6)">V-</text>
<text x="92.3" y="91.3" transform="rotate(-90 92.3 91.3)">BW</text>
<text x="237.1" y="92.6" transform="rotate(-90 237.1 92.6)">V-</text>
<text x="239.6" y="91.3" transform="rotate(-90 239.6 91.3)">BW</text>
<text x="86.5" y="107.4">LME49600</text>
<text x="233.8" y="107.4">LME49600</text>
<text x="35.5" y="117.2">R411</text>
<text x="66" y="116.2">C410</text>
<text x="94" y="117.2">R412</text>
<text x="124.4" y="117.2">R413</text>
<text x="152.4" y="116.2">C411</text>
<text x="177.8" y="117.2">R414</text>
<text x="203.2" y="117.2">R415</text>
<text x="231.1" y="117.2">R416</text>
<text x="261.6" y="115.3">U404</text>
<text x="292.1" y="117.2">R417</text>
<text x="322.6" y="116.2">C412</text>
<text x="350.5" y="116.2">C413</text>
<text x="378.4" y="117.2">R418</text>
<text x="35.5" y="123.3">100R</text>
<text x="63.7" y="124.3">470p</text>
<text x="69.7" y="124.3">C0G</text>
<text x="94.1" y="123.3">100k</text>
<text x="121.5" y="123.3">2.00k</text>
<text x="128" y="123.3">0.1%</text>
<text x="150.7" y="124.3">22p</text>
<text x="155.4" y="124.3">C0G</text>
<text x="174.9" y="123.3">4.02k</text>
<text x="181.3" y="123.3">0.1%</text>
<text x="200.5" y="123.3">576R</text>
<text x="206.5" y="123.3">0.1%</text>
<text x="231.7" y="123.3">47R</text>
<text x="290.6" y="123.3">2.2R</text>
<text x="296" y="123.3">1W</text>
<text x="321" y="124.3">10u</text>
<text x="325.7" y="124.3">25V</text>
<text x="348.9" y="124.3">10u</text>
<text x="353.7" y="124.3">25V</text>
<text x="379.1" y="123.3">47R</text>
<text x="262.5" y="131.3" transform="rotate(-90 262.5 131.3)">V+</text>
<text x="259.2" y="132.9">IN</text>
<text x="262.5" y="135.8" transform="rotate(-90 262.5 135.8)">V-</text>
<text x="265" y="134.5" transform="rotate(-90 265 134.5)">BW</text>
<text x="259.2" y="150.6">LME49600</text>
<text x="35.5" y="158.5">U405</text>
<text x="66" y="160.4">R419</text>
<text x="96.5" y="159.4">C414</text>
<text x="124.4" y="159.4">C415</text>
<text x="154.9" y="160.4">R420</text>
<text x="180.3" y="159.4">C416</text>
<text x="208.3" y="159.1">C417</text>
<text x="236.2" y="159.1">C418</text>
<text x="64.5" y="166.4">2.2R</text>
<text x="70" y="166.4">1W</text>
<text x="94.9" y="167.5">10u</text>
<text x="99.7" y="167.5">25V</text>
<text x="122.9" y="167.5">10u</text>
<text x="127.6" y="167.5">25V</text>
<text x="155.5" y="166.4">10R</text>
<text x="180.4" y="167.5">100n</text>
<text x="206.1" y="167.7">220u</text>
<text x="212" y="167.7">25V</text>
<text x="234" y="167.7">220u</text>
<text x="240" y="167.7">25V</text>
<text x="33.1" y="176.1">IN</text>
<text x="36.4" y="178.9" transform="rotate(-90 36.4 178.9)">V-</text>
<text x="36.4" y="174.4" transform="rotate(-90 36.4 174.4)">V+</text>
<text x="39" y="177.7" transform="rotate(-90 39 177.7)">BW</text>
<text x="33.2" y="193.7">LME49600</text>
</g>
<g font-size="1.8" fill="#0f0f0f">
<text x="22.5" y="33.5">AMP_INL</text>
<text x="57.9" y="33.5">AMP_INR</text>
<text x="242.6" y="33.5">AMP_INL</text>
<text x="257.5" y="33.5">AMP_INL</text>
<text x="288" y="33.5">AMP_INL</text>
<text x="334" y="33.5">FB_L</text>
<text x="361.9" y="33.5">FB_L</text>
<text x="372.6" y="33.5">FB_L</text>
<text x="25.9" y="38.6">FB_L</text>
<text x="45.7" y="36.1">OA_L</text>
<text x="61.2" y="38.6">FB_R</text>
<text x="81.3" y="36.1">OA_R</text>
<text x="163.7" y="36.1">GAIN_L</text>
<text x="193.9" y="36.1">GAIN_R</text>
<text x="24.7" y="76.7">FB_L</text>
<text x="36.8" y="76.7">GAIN_L</text>
<text x="50" y="76.7">OA_L</text>
<text x="62.2" y="76.7">BIN_L1</text>
<text x="112.1" y="76.7">BO_L1</text>
<text x="199.9" y="76.7">OA_L</text>
<text x="212.1" y="76.7">BIN_L2</text>
<text x="259.4" y="76.7">BO_L2</text>
<text x="361.9" y="76.7">ZB_L</text>
<text x="375.1" y="76.7">ZB_L</text>
<text x="77.2" y="89.4">BIN_L1</text>
<text x="99.1" y="89.4">BO_L1</text>
<text x="224.5" y="89.4">BIN_L2</text>
<text x="246.4" y="89.4">BO_L2</text>
<text x="41.9" y="119.9">AMP_INR</text>
<text x="56.6" y="119.9">AMP_INR</text>
<text x="84.5" y="119.9">AMP_INR</text>
<text x="130.8" y="119.9">FB_R</text>
<text x="158.7" y="119.9">FB_R</text>
<text x="171.7" y="119.9">FB_R</text>
<text x="197.1" y="119.9">FB_R</text>
<text x="209.5" y="119.9">GAIN_R</text>
<text x="225" y="119.9">OA_R</text>
<text x="237.5" y="119.9">BIN_R1</text>
<text x="284.6" y="119.9">BO_R1</text>
<text x="372.3" y="119.9">OA_R</text>
<text x="384.8" y="119.9">BIN_R2</text>
<text x="249.7" y="132.6">BIN_R1</text>
<text x="271.8" y="132.6">BO_R1</text>
<text x="58.5" y="163.1">BO_R2</text>
<text x="161.3" y="163.1">ZB_R</text>
<text x="174.1" y="163.1">ZB_R</text>
<text x="23.6" y="175.8">BIN_R2</text>
<text x="45.7" y="175.8">BO_R2</text>
</g>
<g font-size="1.8" fill="#a90000">
<text x="31" y="32.8">3</text>
<text x="43.7" y="35.3">1</text>
<text x="66.6" y="32.8">5</text>
<text x="79.3" y="35.3">7</text>
<text x="178.4" y="35">1</text>
<text x="208.8" y="35">4</text>
<text x="31" y="37.8">2</text>
<text x="66.6" y="37.8">6</text>
<text x="96.3" y="40.7" transform="rotate(-90 96.3 40.7)">8</text>
<text x="170.7" y="37.5">2</text>
<text x="178.4" y="40.1">3</text>
<text x="201.2" y="37.5">5</text>
<text x="208.8" y="40.1">6</text>
<text x="96.3" y="52.1" transform="rotate(-90 96.3 52.1)">4</text>
<text x="88.6" y="83.9" transform="rotate(-90 88.6 83.9)">5</text>
<text x="236" y="83.9" transform="rotate(-90 236 83.9)">5</text>
<text x="84.4" y="88.6">2</text>
<text x="97.1" y="88.6">4</text>
<text x="231.7" y="88.6">2</text>
<text x="244.4" y="88.6">4</text>
<text x="88.6" y="95.3" transform="rotate(-90 88.6 95.3)">3</text>
<text x="91.2" y="94.7" transform="rotate(-90 91.2 94.7)">1</text>
<text x="236" y="95.3" transform="rotate(-90 236 95.3)">3</text>
<text x="238.5" y="94.7" transform="rotate(-90 238.5 94.7)">1</text>
<text x="257.1" y="131.8">2</text>
<text x="261.4" y="127.1" transform="rotate(-90 261.4 127.1)">5</text>
<text x="269.8" y="131.8">4</text>
<text x="263.9" y="137.9" transform="rotate(-90 263.9 137.9)">1</text>
<text x="261.4" y="138.5" transform="rotate(-90 261.4 138.5)">3</text>
<text x="35.3" y="170.3" transform="rotate(-90 35.3 170.3)">5</text>
<text x="31" y="175">2</text>
<text x="43.7" y="175">4</text>
<text x="35.3" y="181.7" transform="rotate(-90 35.3 181.7)">3</text>
<text x="37.8" y="181" transform="rotate(-90 37.8 181)">1</text>
</g>
</svg>
